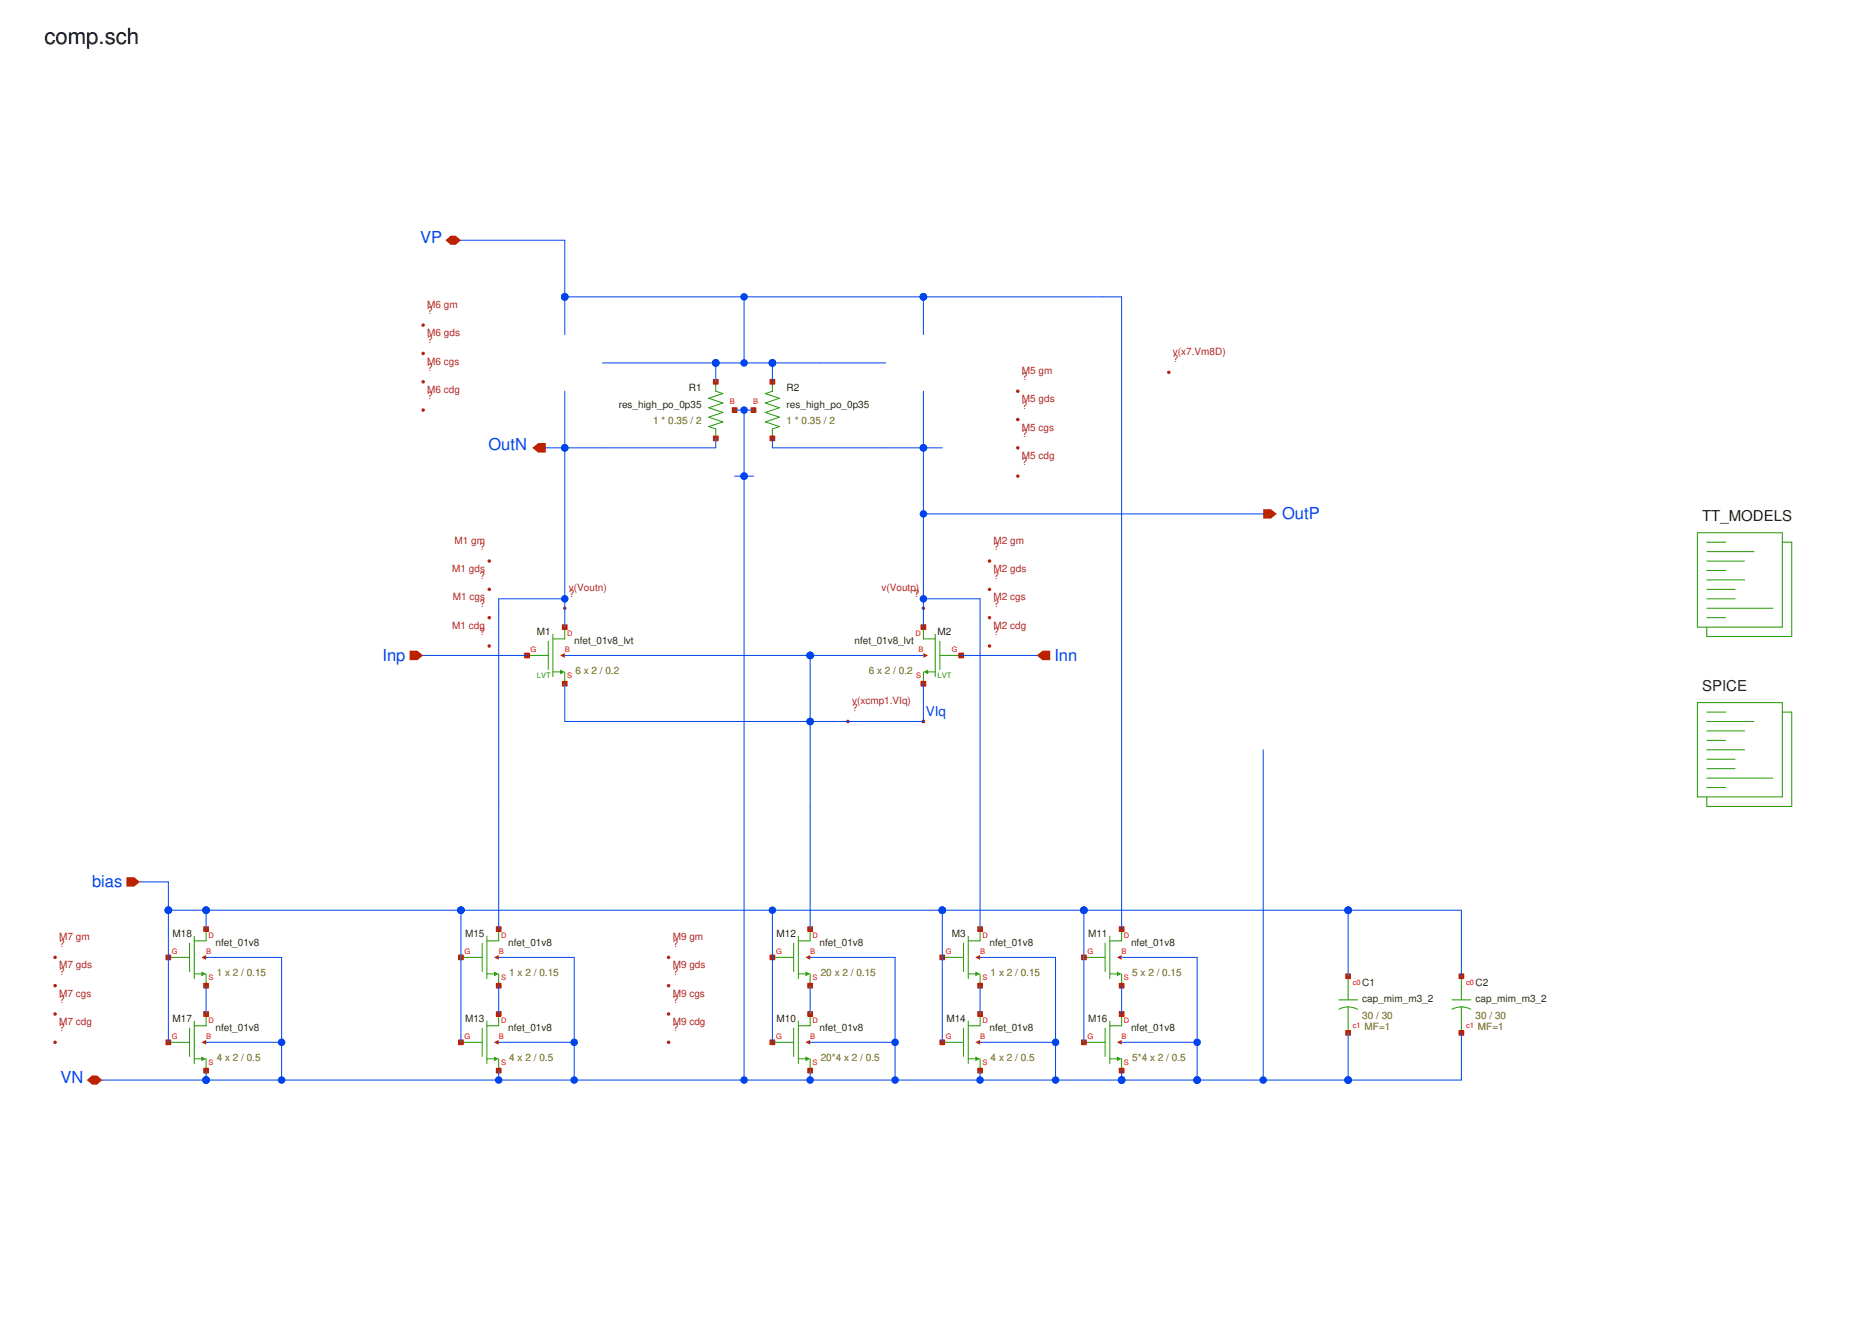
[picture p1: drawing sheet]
<svg xmlns="http://www.w3.org/2000/svg" width="297mm" height="210mm" viewBox="0 0 297 210" stroke-linecap="round" stroke-linejoin="round" font-family="sans-serif">
<g fill="none" stroke="#229800" stroke-width=".16">
<path d="M89.9 99.8v1.9h-1.9M270 84.8h13.6v15h-13.6zM271.6 89.3h6M271.6 90.8h3M271.6 92.3h6M271.6 93.8h4.5M271.6 95.3h4.5M271.6 96.8h10.5M271.6 98.3h3M271.6 87.8h7.5M271.6 86.3h3M283.6 86.3h1.5v15h-13.5v-1.5"/>
<path d="M83.8 104.3h3.4M87.2 102.1v4.5M88 100.9v6.8M88 106.9h1.1M89.9 106.9v1.9M270 111.8h13.6v15h-13.6zM271.6 116.3h6M271.6 117.8h3M271.6 119.3h6M271.6 114.8h7.5M271.6 113.3h3M283.6 113.3h1.5v15h-13.5v-1.5"/>
<path d="M271.6 120.8h4.5M271.6 122.3h4.5M271.6 123.8h10.5M271.6 125.3h3"/>
</g>
<path d="M89.1 106.6l.8 .3-.8 .4z" fill="#229800"/>
<path d="M146.9 99.8v1.9h1.9M146.9 106.9v1.9M147.7 106.9h1.1M148.8 100.9v6.8M149.5 104.3h3.4M149.5 102.1v4.5" fill="none" stroke="#229800" stroke-width=".16"/>
<path d="M146.9 106.9l.8-.3v.7z" fill="#229800"/>
<path d="M149.9 165.9h3.4M153.3 163.6v4.5M154 162.5v6.7M154 168.5h1.2M155.9 161.4v1.8h-1.9M155.9 168.5v1.9" fill="none" stroke="#229800" stroke-width=".16"/>
<path d="M155.2 168.1l.7 .4-.7 .4z" fill="#229800"/>
<path d="M172.4 165.9h3.4M175.8 163.6v4.5M176.6 162.5v6.7M176.6 168.5h1.1M178.4 161.4v1.8h-1.8M178.4 168.5v1.9" fill="none" stroke="#229800" stroke-width=".16"/>
<path d="M177.7 168.1l.7 .4-.7 .4z" fill="#229800"/>
<path d="M172.4 152.4h3.4M175.8 150.1v4.5M176.6 149v6.7M176.6 155h1.1M178.4 147.9v1.8h-1.8M178.4 155v1.9" fill="none" stroke="#229800" stroke-width=".16"/>
<path d="M177.7 154.6l.7 .4-.7 .4z" fill="#229800"/>
<path d="M149.9 152.4h3.4M153.3 150.1v4.5M154 149v6.7M154 155h1.2M155.9 147.9v1.8h-1.9M155.9 155v1.9" fill="none" stroke="#229800" stroke-width=".16"/>
<path d="M155.2 154.6l.7 .4-.7 .4z" fill="#229800"/>
<path d="M122.9 165.9h3.4M126.3 163.6v4.5M127 162.5v6.7M127 168.5h1.1M128.9 161.4v1.8h-1.9M128.9 168.5v1.9" fill="none" stroke="#229800" stroke-width=".16"/>
<path d="M128.1 168.1l.8 .4-.8 .4z" fill="#229800"/>
<path d="M122.9 152.4h3.4M126.3 150.1v4.5M127 149v6.7M127 155h1.1M128.9 147.9v1.8h-1.9M128.9 155v1.9" fill="none" stroke="#229800" stroke-width=".16"/>
<path d="M128.1 154.6l.8 .4-.8 .4z" fill="#229800"/>
<path d="M73.3 165.9h3.4M76.7 163.6v4.5M77.5 162.5v6.7M77.5 168.5h1.1M79.3 161.4v1.8h-1.8M79.3 168.5v1.9" fill="none" stroke="#229800" stroke-width=".16"/>
<path d="M78.6 168.1l.7 .4-.7 .4z" fill="#229800"/>
<path d="M73.3 152.4h3.4M76.7 150.1v4.5M77.5 149v6.7M77.5 155h1.1M79.3 147.9v1.8h-1.8M79.3 155v1.9" fill="none" stroke="#229800" stroke-width=".16"/>
<path d="M78.6 154.6l.7 .4-.7 .4z" fill="#229800"/>
<path d="M26.8 165.9h3.4M30.2 163.6v4.5M30.9 162.5v6.7M30.9 168.5h1.1M32.8 161.4v1.8h-1.9M32.8 168.5v1.9" fill="none" stroke="#229800" stroke-width=".16"/>
<path d="M32 168.1l.8 .4-.8 .4z" fill="#229800"/>
<path d="M26.8 152.4h3.4M30.2 150.1v4.5M30.9 149v6.7M30.9 155h1.1M32.8 147.9v1.8h-1.9M32.8 155v1.9" fill="none" stroke="#229800" stroke-width=".16"/>
<path d="M32 154.6l.8 .4-.8 .4z" fill="#229800"/>
<path d="M113.9 60.8v1.5l1.1 .3-2.2 .8 2.2 .7-2.2 .8 2.2 .7-2.2 .8 2.2 .7-2.2 .8 1.1 .4v1.5M122.9 60.8v1.5l-1.1 .3 2.2 .8-2.2 .7 2.2 .8-2.2 .7 2.2 .8-2.2 .7 2.2 .8-1.1 .4v1.5M213 159.1h3M214.5 155.4v3.7M231 159.1h3M232.5 155.4v3.7M213 160.6a3.2 3.2 0 0 1 3 0M214.5 160.2v4.2M231 160.6a3.2 3.2 0 0 1 3 0M232.5 160.2v4.2" fill="none" stroke="#229800" stroke-width=".16"/>
<path d="M89.1 104.3l.8-.4v.8z" fill="#ba2200"/>
<path d="M89.5 99.4h.7v.8h-.7z" fill="none" stroke="#ba2200" stroke-width=".16"/>
<path d="M89.5 99.4h.7v.8h-.7z" fill="#ba2200"/>
<path d="M83.5 103.9h.7v.8h-.7z" fill="none" stroke="#ba2200" stroke-width=".16"/>
<path d="M83.5 103.9h.7v.8h-.7z" fill="#ba2200"/>
<path d="M89.5 108.4h.7v.8h-.7z" fill="none" stroke="#ba2200" stroke-width=".16"/>
<path d="M89.5 108.4h.7v.8h-.7z" fill="#ba2200"/>
<path d="M89.8 104.3h.1" fill="none" stroke="#ba2200" stroke-width=".16"/>
<path d="M146.9 103.9l.8 .4-.8 .4z" fill="#ba2200"/>
<path d="M146.5 99.4h.8v.8h-.8z" fill="none" stroke="#ba2200" stroke-width=".16"/>
<path d="M146.5 99.4h.8v.8h-.8z" fill="#ba2200"/>
<path d="M152.5 103.9h.8v.8h-.8z" fill="none" stroke="#ba2200" stroke-width=".16"/>
<path d="M152.5 103.9h.8v.8h-.8z" fill="#ba2200"/>
<path d="M146.5 108.4h.8v.8h-.8z" fill="none" stroke="#ba2200" stroke-width=".16"/>
<path d="M146.5 108.4h.8v.8h-.8z" fill="#ba2200"/>
<path d="M146.9 104.3h.1" fill="none" stroke="#ba2200" stroke-width=".16"/>
<path d="M146.7 114.6h.4v.4h-.4z" fill="none" stroke="#ba2200" stroke-width=".16"/>
<g fill="#ba2200">
<path d="M146.7 114.6h.4v.4h-.4z"/>
<path d="M65.2 103.6h1.2l.9 .7-.9 .8h-1.2z"/>
</g>
<path d="M67.3 104.3h.1" fill="none" stroke="#ba2200" stroke-width=".16"/>
<path d="M20.1 139.6h1.2l1 .7-1 .8h-1.2z" fill="#ba2200"/>
<path d="M22.3 140.3h.1" fill="none" stroke="#ba2200" stroke-width=".16"/>
<path d="M164.9 104.3l1-.7h1.2v1.5h-1.2z" fill="#ba2200"/>
<path d="M164.9 104.3h.1" fill="none" stroke="#ba2200" stroke-width=".16"/>
<path d="M70.9 38.2l.8-.7h.8l.8 .7-.8 .8h-.8z" fill="#ba2200"/>
<path d="M73.3 38.2h.1" fill="none" stroke="#ba2200" stroke-width=".16"/>
<path d="M13.8 171.9l.9-.7h.7l.9 .7-.9 .7h-.7z" fill="#ba2200"/>
<path d="M16.3 171.9h.1" fill="none" stroke="#ba2200" stroke-width=".16"/>
<path d="M84.7 71.3l.9-.8h1.2v1.5h-1.2z" fill="#ba2200"/>
<path d="M86.8 71.3h.1" fill="none" stroke="#ba2200" stroke-width=".16"/>
<path d="M201 81h1.2l.9 .8-.9 .7h-1.2z" fill="#ba2200"/>
<path d="M201 81.8h.1" fill="none" stroke="#ba2200" stroke-width=".16"/>
<path d="M155.2 165.9l.7-.4v.7z" fill="#ba2200"/>
<path d="M155.5 161h.8v.7h-.8z" fill="none" stroke="#ba2200" stroke-width=".16"/>
<path d="M155.5 161h.8v.7h-.8z" fill="#ba2200"/>
<path d="M149.5 165.5h.8v.7h-.8z" fill="none" stroke="#ba2200" stroke-width=".16"/>
<path d="M149.5 165.5h.8v.7h-.8z" fill="#ba2200"/>
<path d="M155.5 170h.8v.8h-.8z" fill="none" stroke="#ba2200" stroke-width=".16"/>
<path d="M155.5 170h.8v.8h-.8z" fill="#ba2200"/>
<path d="M155.9 165.9h.1" fill="none" stroke="#ba2200" stroke-width=".16"/>
<path d="M177.7 165.9l.7-.4v.7z" fill="#ba2200"/>
<path d="M178.1 161h.7v.7h-.7z" fill="none" stroke="#ba2200" stroke-width=".16"/>
<path d="M178.1 161h.7v.7h-.7z" fill="#ba2200"/>
<path d="M172.1 165.5h.7v.7h-.7z" fill="none" stroke="#ba2200" stroke-width=".16"/>
<path d="M172.1 165.5h.7v.7h-.7z" fill="#ba2200"/>
<path d="M178.1 170h.7v.8h-.7z" fill="none" stroke="#ba2200" stroke-width=".16"/>
<path d="M178.1 170h.7v.8h-.7z" fill="#ba2200"/>
<path d="M178.4 165.9h.1" fill="none" stroke="#ba2200" stroke-width=".16"/>
<path d="M177.7 152.4l.7-.4v.7z" fill="#ba2200"/>
<path d="M178.1 147.5h.7v.7h-.7z" fill="none" stroke="#ba2200" stroke-width=".16"/>
<path d="M178.1 147.5h.7v.7h-.7z" fill="#ba2200"/>
<path d="M172.1 152h.7v.7h-.7z" fill="none" stroke="#ba2200" stroke-width=".16"/>
<path d="M172.1 152h.7v.7h-.7z" fill="#ba2200"/>
<path d="M178.1 156.5h.7v.7h-.7z" fill="none" stroke="#ba2200" stroke-width=".16"/>
<path d="M178.1 156.5h.7v.7h-.7z" fill="#ba2200"/>
<path d="M178.4 152.4h.1" fill="none" stroke="#ba2200" stroke-width=".16"/>
<path d="M155.2 152.4l.7-.4v.7z" fill="#ba2200"/>
<path d="M155.5 147.5h.8v.7h-.8z" fill="none" stroke="#ba2200" stroke-width=".16"/>
<path d="M155.5 147.5h.8v.7h-.8z" fill="#ba2200"/>
<path d="M149.5 152h.8v.7h-.8z" fill="none" stroke="#ba2200" stroke-width=".16"/>
<path d="M149.5 152h.8v.7h-.8z" fill="#ba2200"/>
<path d="M155.5 156.5h.8v.7h-.8z" fill="none" stroke="#ba2200" stroke-width=".16"/>
<path d="M155.5 156.5h.8v.7h-.8z" fill="#ba2200"/>
<path d="M155.9 152.4h.1" fill="none" stroke="#ba2200" stroke-width=".16"/>
<path d="M128.1 165.9l.8-.4v.7z" fill="#ba2200"/>
<path d="M128.5 161h.8v.7h-.8z" fill="none" stroke="#ba2200" stroke-width=".16"/>
<path d="M128.5 161h.8v.7h-.8z" fill="#ba2200"/>
<path d="M122.5 165.5h.8v.7h-.8z" fill="none" stroke="#ba2200" stroke-width=".16"/>
<path d="M122.5 165.5h.8v.7h-.8z" fill="#ba2200"/>
<path d="M128.5 170h.8v.8h-.8z" fill="none" stroke="#ba2200" stroke-width=".16"/>
<path d="M128.5 170h.8v.8h-.8z" fill="#ba2200"/>
<path d="M128.9 165.9h.1" fill="none" stroke="#ba2200" stroke-width=".16"/>
<path d="M128.1 152.4l.8-.4v.7z" fill="#ba2200"/>
<path d="M128.5 147.5h.8v.7h-.8z" fill="none" stroke="#ba2200" stroke-width=".16"/>
<path d="M128.5 147.5h.8v.7h-.8z" fill="#ba2200"/>
<path d="M122.5 152h.8v.7h-.8z" fill="none" stroke="#ba2200" stroke-width=".16"/>
<path d="M122.5 152h.8v.7h-.8z" fill="#ba2200"/>
<path d="M128.5 156.5h.8v.7h-.8z" fill="none" stroke="#ba2200" stroke-width=".16"/>
<path d="M128.5 156.5h.8v.7h-.8z" fill="#ba2200"/>
<path d="M128.9 152.4h.1" fill="none" stroke="#ba2200" stroke-width=".16"/>
<path d="M78.6 165.9l.7-.4v.7z" fill="#ba2200"/>
<path d="M79 161h.7v.7h-.7z" fill="none" stroke="#ba2200" stroke-width=".16"/>
<path d="M79 161h.7v.7h-.7z" fill="#ba2200"/>
<path d="M73 165.5h.7v.7h-.7z" fill="none" stroke="#ba2200" stroke-width=".16"/>
<path d="M73 165.5h.7v.7h-.7z" fill="#ba2200"/>
<path d="M79 170h.7v.8h-.7z" fill="none" stroke="#ba2200" stroke-width=".16"/>
<path d="M79 170h.7v.8h-.7z" fill="#ba2200"/>
<path d="M79.3 165.9h.1" fill="none" stroke="#ba2200" stroke-width=".16"/>
<path d="M78.6 152.4l.7-.4v.7z" fill="#ba2200"/>
<path d="M79 147.5h.7v.7h-.7z" fill="none" stroke="#ba2200" stroke-width=".16"/>
<path d="M79 147.5h.7v.7h-.7z" fill="#ba2200"/>
<path d="M73 152h.7v.7h-.7z" fill="none" stroke="#ba2200" stroke-width=".16"/>
<path d="M73 152h.7v.7h-.7z" fill="#ba2200"/>
<path d="M79 156.5h.7v.7h-.7z" fill="none" stroke="#ba2200" stroke-width=".16"/>
<path d="M79 156.5h.7v.7h-.7z" fill="#ba2200"/>
<path d="M79.3 152.4h.1" fill="none" stroke="#ba2200" stroke-width=".16"/>
<path d="M32 165.9l.8-.4v.7z" fill="#ba2200"/>
<path d="M32.4 161h.8v.7h-.8z" fill="none" stroke="#ba2200" stroke-width=".16"/>
<path d="M32.4 161h.8v.7h-.8z" fill="#ba2200"/>
<path d="M26.4 165.5h.8v.7h-.8z" fill="none" stroke="#ba2200" stroke-width=".16"/>
<path d="M26.4 165.5h.8v.7h-.8z" fill="#ba2200"/>
<path d="M32.4 170h.8v.8h-.8z" fill="none" stroke="#ba2200" stroke-width=".16"/>
<path d="M32.4 170h.8v.8h-.8z" fill="#ba2200"/>
<path d="M32.8 165.9h.1" fill="none" stroke="#ba2200" stroke-width=".16"/>
<path d="M32 152.4l.8-.4v.7z" fill="#ba2200"/>
<path d="M32.4 147.5h.8v.7h-.8z" fill="none" stroke="#ba2200" stroke-width=".16"/>
<path d="M32.4 147.5h.8v.7h-.8z" fill="#ba2200"/>
<path d="M26.4 152h.8v.7h-.8z" fill="none" stroke="#ba2200" stroke-width=".16"/>
<path d="M26.4 152h.8v.7h-.8z" fill="#ba2200"/>
<path d="M32.4 156.5h.8v.7h-.8z" fill="none" stroke="#ba2200" stroke-width=".16"/>
<path d="M32.4 156.5h.8v.7h-.8z" fill="#ba2200"/>
<path d="M32.8 152.4h.1" fill="none" stroke="#ba2200" stroke-width=".16"/>
<path d="M214.1 155h.8v.7h-.8z" fill="none" stroke="#ba2200" stroke-width=".16"/>
<path d="M214.1 155h.8v.7h-.8z" fill="#ba2200"/>
<path d="M214.1 164h.8v.7h-.8z" fill="none" stroke="#ba2200" stroke-width=".16"/>
<path d="M214.1 164h.8v.7h-.8z" fill="#ba2200"/>
<path d="M232.1 155h.8v.7h-.8z" fill="none" stroke="#ba2200" stroke-width=".16"/>
<path d="M232.1 155h.8v.7h-.8z" fill="#ba2200"/>
<path d="M232.1 164h.8v.7h-.8z" fill="none" stroke="#ba2200" stroke-width=".16"/>
<path d="M232.1 164h.8v.7h-.8z" fill="#ba2200"/>
<path d="M113.5 69.4h.8v.7h-.8z" fill="none" stroke="#ba2200" stroke-width=".16"/>
<path d="M113.5 69.4h.8v.7h-.8z" fill="#ba2200"/>
<path d="M113.5 60.4h.8v.7h-.8z" fill="none" stroke="#ba2200" stroke-width=".16"/>
<path d="M113.5 60.4h.8v.7h-.8z" fill="#ba2200"/>
<path d="M116.5 64.9h.8v.7h-.8z" fill="none" stroke="#ba2200" stroke-width=".16"/>
<path d="M116.5 64.9h.8v.7h-.8z" fill="#ba2200"/>
<path d="M122.5 69.4h.8v.7h-.8z" fill="none" stroke="#ba2200" stroke-width=".16"/>
<path d="M122.5 69.4h.8v.7h-.8z" fill="#ba2200"/>
<path d="M122.5 60.4h.8v.7h-.8z" fill="none" stroke="#ba2200" stroke-width=".16"/>
<path d="M122.5 60.4h.8v.7h-.8z" fill="#ba2200"/>
<path d="M119.5 64.9h.8v.7h-.8z" fill="none" stroke="#ba2200" stroke-width=".16"/>
<path d="M119.5 64.9h.8v.7h-.8z" fill="#ba2200"/>
<g fill="#a92222">
<path d="M161.7 62.1l.2-.1v.3v-.3a.28 .28 0 0 1 .3 .3 .28 .28 0 0 1-.4 .2 .28 .28 0 0 1-.1-.4z"/>
<path d="M161.7 66.6l.2-.1v.3v-.3a.28 .28 0 0 1 .3 .3 .28 .28 0 0 1-.4 .2 .28 .28 0 0 1-.1-.4z"/>
<path d="M161.7 71.1l.2-.1v.3v-.3a.28 .28 0 0 1 .3 .3 .28 .28 0 0 1-.4 .2 .28 .28 0 0 1-.1-.4z"/>
<path d="M161.7 75.6l.2-.1v.3v-.3a.28 .28 0 0 1 .3 .3 .28 .28 0 0 1-.4 .2 .28 .28 0 0 1-.1-.4z"/>
<path d="M67.2 51.5h.1v.2v-.2a.28 .28 0 0 1 .3 .3 .28 .28 0 0 1-.5 .2 .28 .28 0 0 1 .1-.5z"/>
<path d="M67.1 56.1l.2-.1v.3v-.3a.28 .28 0 0 1 .3 .3 .28 .28 0 0 1-.4 .2 .28 .28 0 0 1-.1-.4z"/>
<path d="M67.1 60.6l.2-.1v.3v-.3a.28 .28 0 0 1 .3 .3 .28 .28 0 0 1-.4 .2 .28 .28 0 0 1-.1-.4z"/>
<path d="M67.1 65.1l.2-.1v.3v-.3a.28 .28 0 0 1 .3 .3 .28 .28 0 0 1-.4 .2 .28 .28 0 0 1-.1-.4z"/>
<path d="M157.3 89h.1v.3v-.3a.28 .28 0 0 1 .3 .4 .28 .28 0 0 1-.5 .1 .28 .28 0 0 1 .1-.5z"/>
<path d="M157.3 93.5h.1v.3v-.3a.28 .28 0 0 1 .3 .4 .28 .28 0 0 1-.5 .1 .28 .28 0 0 1 .1-.5z"/>
<path d="M157.3 98.1l.1-.1v.3v-.3a.28 .28 0 0 1 .3 .4 .28 .28 0 0 1-.5 .1 .28 .28 0 0 1 .1-.4z"/>
<path d="M157.3 102.6l.1-.1v.3v-.3a.28 .28 0 0 1 .3 .4 .28 .28 0 0 1-.5 .1 .28 .28 0 0 1 .1-.4z"/>
<path d="M77.7 89h.1v.3v-.3a.28 .28 0 0 1 .3 .4 .28 .28 0 0 1-.4 .1 .28 .28 0 0 1 0-.5z"/>
<path d="M77.7 93.5h.1v.3v-.3a.28 .28 0 0 1 .3 .4 .28 .28 0 0 1-.4 .1 .28 .28 0 0 1 0-.5z"/>
<path d="M77.7 98.1l.1-.1v.3v-.3a.28 .28 0 0 1 .3 .4 .28 .28 0 0 1-.4 .1 .28 .28 0 0 1 0-.4z"/>
<path d="M77.7 102.6l.1-.1v.3v-.3a.28 .28 0 0 1 .3 .4 .28 .28 0 0 1-.4 .1 .28 .28 0 0 1 0-.4z"/>
<path d="M106.1 152.2l.3-.1v.3v-.3a.28 .28 0 0 1 .2 .3 .28 .28 0 0 1-.3 .2 .28 .28 0 0 1-.2-.4z"/>
<path d="M106.1 156.7l.3-.1v.3v-.3a.28 .28 0 0 1 .2 .3 .28 .28 0 0 1-.3 .2 .28 .28 0 0 1-.2-.4z"/>
<path d="M106.1 161.2l.3-.1v.3v-.3a.28 .28 0 0 1 .2 .3 .28 .28 0 0 1-.3 .2 .28 .28 0 0 1-.2-.4z"/>
<path d="M106.1 165.7l.3-.1v.3v-.3a.28 .28 0 0 1 .2 .3 .28 .28 0 0 1-.3 .2 .28 .28 0 0 1-.2-.4z"/>
<path d="M8.6 152.1h.2v.3v-.3a.28 .28 0 0 1 .2 .4 .28 .28 0 0 1-.4 .1 .28 .28 0 0 1 0-.5z"/>
<path d="M8.5 156.7l.3-.1v.3v-.3a.28 .28 0 0 1 .2 .3 .28 .28 0 0 1-.3 .2 .28 .28 0 0 1-.2-.4z"/>
<path d="M8.6 161.1h.2v.3v-.3a.28 .28 0 0 1 .2 .4 .28 .28 0 0 1-.4 .1 .28 .28 0 0 1 0-.5z"/>
<path d="M8.6 165.6h.2v.3v-.3a.28 .28 0 0 1 .2 .4 .28 .28 0 0 1-.4 .1 .28 .28 0 0 1 0-.5z"/>
<path d="M89.6 96.7l.3-.2v.3v-.3a.28 .28 0 0 1 .2 .3 .28 .28 0 0 1-.3 .3 .28 .28 0 0 1-.2-.4z"/>
<path d="M146.7 96.7l.2-.2v.3v-.3a.28 .28 0 0 1 .3 .3 .28 .28 0 0 1-.4 .3 .28 .28 0 0 1-.1-.4z"/>
<path d="M134.7 114.7l.2-.2v.3v-.3a.28 .28 0 0 1 .3 .4 .28 .28 0 0 1-.4 .2 .28 .28 0 0 1-.1-.4z"/>
<path d="M185.7 59.1l.3-.1v.3v-.3a.28 .28 0 0 1 .2 .3 .28 .28 0 0 1-.3 .2 .28 .28 0 0 1-.2-.4z"/>
</g>
<g fill="none" stroke="#0044ed" stroke-width=".16">
<path d="M73.3 38.2h16.6v15M89.9 47.2h88.5v100.7M95.9 57.8h45M113.9 57.8v3M118.4 47.2v10.6M122.9 57.8v3M146.9 47.2v6M89.9 62.3v37.5M113.9 69.8v1.5h-27.1M116.9 65.3h3M116.9 75.8h3M118.4 65.3v106.6"/>
<path d="M122.9 69.8v1.5h27M146.9 62.3v37.5M89.9 95.3h-10.6v52.6M146.9 95.3h9v52.6M146.9 81.8h54.1M67.3 104.3h16.5M89.9 108.8v6h57v-6M89.9 104.3h57M128.9 104.3v43.6M152.9 104.3h12M201 119.3v52.6M22.3 140.3h4.5v25.6"/>
<path d="M26.8 144.8h205.7v10.6M32.8 152.4h12v19.5M32.8 144.8v3.1M32.8 156.9v4.5M73.3 144.8v21.1M79.3 152.4h12.1v19.5M79.3 156.9v4.5M122.9 144.8v21.1M128.9 156.9v4.5M128.9 152.4h13.5v19.5M149.9 144.8v21.1M155.9 152.4h12v19.5"/>
<path d="M155.9 156.9v4.5M172.4 144.8v21.1M178.4 156.9v4.5M178.4 152.4h12.1v19.5M214.5 144.8v10.6M32.8 165.9h12M32.8 170.4v1.5M79.3 165.9h12.1M79.3 170.4v1.5M128.9 170.4v1.5M128.9 165.9h13.5M155.9 165.9h12"/>
<path d="M155.9 170.4v1.5M178.4 170.4v1.5M178.4 165.9h12.1M214.5 164.4v7.5M232.5 164.4v7.5h-216.2"/>
</g>
<g fill="#0044ed">
<path d="M26.4 144.4a.6 .6 0 0 1 .6-.1 .6 .6 0 0 1 .4 .5h-.6h.6a.6 .6 0 0 1-.8 .6 .6 .6 0 0 1-.2-1z"/>
<path d="M32.4 144.4a.6 .6 0 0 1 .6-.1 .6 .6 0 0 1 .4 .5h-.6h.6a.6 .6 0 0 1-.8 .6 .6 .6 0 0 1-.2-1z"/>
<path d="M72.9 144.4a.6 .6 0 0 1 .7-.1 .6 .6 0 0 1 .3 .5h-.6h.6a.6 .6 0 0 1-.8 .6 .6 .6 0 0 1-.2-1z"/>
<path d="M32.4 171.5a.6 .6 0 0 1 .6-.2 .6 .6 0 0 1 .4 .6h-.6h.6a.6 .6 0 0 1-.8 .5 .6 .6 0 0 1-.2-.9z"/>
<path d="M44.4 165.4a.6 .6 0 0 1 .6-.1 .6 .6 0 0 1 .4 .6h-.6h.6a.6 .6 0 0 1-.8 .5 .6 .6 0 0 1-.2-1z"/>
<path d="M178 171.5a.6 .6 0 0 1 .7-.2 .6 .6 0 0 1 .3 .6h-.6h.6a.6 .6 0 0 1-.8 .5 .6 .6 0 0 1-.2-.9z"/>
<path d="M113.5 57.3a.6 .6 0 0 1 .6-.1 .6 .6 0 0 1 .4 .6h-.6h.6a.6 .6 0 0 1-.9 .5 .6 .6 0 0 1-.1-1z"/>
<path d="M89.4 46.8a.6 .6 0 0 1 .7-.1 .6 .6 0 0 1 .4 .5h-.6h.6a.6 .6 0 0 1-.9 .6 .6 .6 0 0 1-.2-1z"/>
<path d="M146.5 46.8a.6 .6 0 0 1 .6-.1 .6 .6 0 0 1 .4 .5h-.6h.6a.6 .6 0 0 1-.8 .6 .6 .6 0 0 1-.2-1z"/>
<path d="M89.4 70.8a.6 .6 0 0 1 .7-.1 .6 .6 0 0 1 .4 .6h-.6h.6a.6 .6 0 0 1-.9 .5 .6 .6 0 0 1-.2-1z"/>
<path d="M89.4 94.9a.6 .6 0 0 1 .7-.2 .6 .6 0 0 1 .4 .6h-.6h.6a.6 .6 0 0 1-.9 .5 .6 .6 0 0 1-.2-.9z"/>
<path d="M128.5 103.9a.6 .6 0 0 1 .6-.2 .6 .6 0 0 1 .4 .6h-.6h.6a.6 .6 0 0 1-.8 .6 .6 .6 0 0 1-.2-1z"/>
<path d="M149.5 144.4a.6 .6 0 0 1 .6-.1 .6 .6 0 0 1 .4 .5h-.6h.6a.6 .6 0 0 1-.8 .6 .6 .6 0 0 1-.2-1z"/>
<path d="M44.4 171.5a.6 .6 0 0 1 .6-.2 .6 .6 0 0 1 .4 .6h-.6h.6a.6 .6 0 0 1-.8 .5 .6 .6 0 0 1-.2-.9z"/>
<path d="M78.9 171.5a.6 .6 0 0 1 .7-.2 .6 .6 0 0 1 .3 .6h-.6h.6a.6 .6 0 0 1-.8 .5 .6 .6 0 0 1-.2-.9z"/>
<path d="M90.9 165.4a.6 .6 0 0 1 .7-.1 .6 .6 0 0 1 .4 .6h-.6h.6a.6 .6 0 0 1-.9 .5 .6 .6 0 0 1-.2-1z"/>
<path d="M90.9 171.5a.6 .6 0 0 1 .7-.2 .6 .6 0 0 1 .4 .6h-.6h.6a.6 .6 0 0 1-.9 .5 .6 .6 0 0 1-.2-.9z"/>
<path d="M118 46.8a.6 .6 0 0 1 .6-.1 .6 .6 0 0 1 .4 .5h-.6h.6a.6 .6 0 0 1-.8 .6 .6 .6 0 0 1-.2-1z"/>
<path d="M118 57.3a.6 .6 0 0 1 .6-.1 .6 .6 0 0 1 .4 .6h-.6h.6a.6 .6 0 0 1-.8 .5 .6 .6 0 0 1-.2-1z"/>
<path d="M122.5 57.3a.6 .6 0 0 1 .6-.1 .6 .6 0 0 1 .4 .6h-.6h.6a.6 .6 0 0 1-.8 .5 .6 .6 0 0 1-.2-1z"/>
<path d="M118 64.8a.6 .6 0 0 1 .6-.1 .6 .6 0 0 1 .4 .6h-.6h.6a.6 .6 0 0 1-.8 .5 .6 .6 0 0 1-.2-1z"/>
<path d="M118 171.5a.6 .6 0 0 1 .6-.2 .6 .6 0 0 1 .4 .6h-.6h.6a.6 .6 0 0 1-.8 .5 .6 .6 0 0 1-.2-.9z"/>
<path d="M146.5 81.4a.6 .6 0 0 1 .6-.2 .6 .6 0 0 1 .4 .6h-.6h.6a.6 .6 0 0 1-.8 .5 .6 .6 0 0 1-.2-.9z"/>
<path d="M146.5 70.8a.6 .6 0 0 1 .6-.1 .6 .6 0 0 1 .4 .6h-.6h.6a.6 .6 0 0 1-.8 .5 .6 .6 0 0 1-.2-1z"/>
<path d="M118 75.3a.6 .6 0 0 1 .6-.1 .6 .6 0 0 1 .4 .6h-.6h.6a.6 .6 0 0 1-.8 .5 .6 .6 0 0 1-.2-1z"/>
<path d="M146.5 94.9a.6 .6 0 0 1 .6-.2 .6 .6 0 0 1 .4 .6h-.6h.6a.6 .6 0 0 1-.8 .5 .6 .6 0 0 1-.2-.9z"/>
<path d="M128.5 114.4a.6 .6 0 0 1 .6-.1 .6 .6 0 0 1 .4 .5h-.6h.6a.6 .6 0 0 1-.8 .6 .6 .6 0 0 1-.2-1z"/>
<path d="M172 144.4a.6 .6 0 0 1 .7-.1 .6 .6 0 0 1 .3 .5h-.6h.6a.6 .6 0 0 1-.8 .6 .6 .6 0 0 1-.2-1z"/>
<path d="M122.5 144.4a.6 .6 0 0 1 .6-.1 .6 .6 0 0 1 .4 .5h-.6h.6a.6 .6 0 0 1-.8 .6 .6 .6 0 0 1-.2-1z"/>
<path d="M128.5 171.5a.6 .6 0 0 1 .6-.2 .6 .6 0 0 1 .4 .6h-.6h.6a.6 .6 0 0 1-.8 .5 .6 .6 0 0 1-.2-.9z"/>
<path d="M142 165.4a.6 .6 0 0 1 .6-.1 .6 .6 0 0 1 .4 .6h-.6h.6a.6 .6 0 0 1-.8 .5 .6 .6 0 0 1-.2-1z"/>
<path d="M142 171.5a.6 .6 0 0 1 .6-.2 .6 .6 0 0 1 .4 .6h-.6h.6a.6 .6 0 0 1-.8 .5 .6 .6 0 0 1-.2-.9z"/>
<path d="M155.5 171.5a.6 .6 0 0 1 .7-.2 .6 .6 0 0 1 .3 .6h-.6h.6a.6 .6 0 0 1-.8 .5 .6 .6 0 0 1-.2-.9z"/>
<path d="M167.5 165.4a.6 .6 0 0 1 .7-.1 .6 .6 0 0 1 .3 .6h-.6h.6a.6 .6 0 0 1-.8 .5 .6 .6 0 0 1-.2-1z"/>
<path d="M200.5 171.5a.6 .6 0 0 1 .7-.2 .6 .6 0 0 1 .4 .6h-.6h.6a.6 .6 0 0 1-.9 .5 .6 .6 0 0 1-.2-.9z"/>
<path d="M214.1 144.4a.6 .6 0 0 1 .6-.1 .6 .6 0 0 1 .4 .5h-.6h.6a.6 .6 0 0 1-.8 .6 .6 .6 0 0 1-.2-1z"/>
<path d="M214.1 171.5a.6 .6 0 0 1 .6-.2 .6 .6 0 0 1 .4 .6h-.6h.6a.6 .6 0 0 1-.8 .5 .6 .6 0 0 1-.2-.9z"/>
<path d="M190 171.5a.6 .6 0 0 1 .7-.2 .6 .6 0 0 1 .4 .6h-.6h.6a.6 .6 0 0 1-.9 .5 .6 .6 0 0 1-.2-.9z"/>
<path d="M190 165.4a.6 .6 0 0 1 .7-.1 .6 .6 0 0 1 .4 .6h-.6h.6a.6 .6 0 0 1-.9 .5 .6 .6 0 0 1-.2-1z"/>
<path d="M167.5 171.5a.6 .6 0 0 1 .7-.2 .6 .6 0 0 1 .3 .6h-.6h.6a.6 .6 0 0 1-.8 .5 .6 .6 0 0 1-.2-.9z"/>
</g>
<text font-size="3.5" x="7.1" y="7.1">comp.sch</text>
<g font-size="2.6" fill="#0044ed">
<text x="66.9" y="38.7">VP</text>
<text x="77.7" y="71.7">OutN</text>
<text x="204" y="82.6">OutP</text>
<text x="60.9" y="105.1">Inp</text>
<text x="167.7" y="105.1">Inn</text>
<text x="14.6" y="141.2">bias</text>
<text x="9.6" y="172.3">VN</text>
</g>
<g font-size="2.4" fill="#222">
<text x="270.8" y="83">TT_MODELS</text>
<text x="270.8" y="110">SPICE</text>
</g>
<text font-size="2.1" fill="#0044ed" x="147.3" y="113.9">VIq</text>
<g font-size="1.6" fill="#a92222">
<text x="68" y="50">?</text>
<text x="68" y="49">M6 gm</text>
<text x="68" y="53.5">M6 gds</text>
<text x="68" y="54.5">?</text>
<text x="68" y="59">?</text>
<text x="68" y="58">M6 cgs</text>
<text x="162.6" y="59.5">M5 gm</text>
<text x="186.6" y="57.5">?</text>
<text x="186.6" y="56.5">v(x7.Vm8D)</text>
<text x="68" y="63.5">?</text>
<text x="68" y="62.5">M6 cdg</text>
<text x="162.6" y="60.5">?</text>
<text x="162.6" y="65">?</text>
<text x="162.6" y="64">M5 gds</text>
<text x="162.6" y="69.5">?</text>
<text x="162.6" y="68.5">M5 cgs</text>
<text x="162.6" y="74.1">?</text>
<text x="162.6" y="73">M5 cdg</text>
<text x="72.3" y="86.5">M1 gm</text>
<text x="76.3" y="87.6">?</text>
<text x="158.1" y="87.6">?</text>
<text x="158.1" y="86.5">M2 gm</text>
<text x="72" y="91.1">M1 gds</text>
<text x="72.1" y="95.6">M1 cgs</text>
<text x="76.3" y="92.1">?</text>
<text x="90.5" y="95.1">?</text>
<text x="90.5" y="94.1">v(Voutn)</text>
<text x="140.2" y="94.1">v(Voutp)</text>
<text x="145.4" y="95.1">?</text>
<text x="158.1" y="92.1">?</text>
<text x="158.1" y="91.1">M2 gds</text>
<text x="158.1" y="95.6">M2 cgs</text>
<text x="72" y="100.1">M1 cdg</text>
<text x="76.3" y="96.6">?</text>
<text x="76.3" y="101.1">?</text>
<text x="158.1" y="96.6">?</text>
<text x="158.1" y="101.1">?</text>
<text x="158.1" y="100.1">M2 cdg</text>
<text x="135.6" y="113.1">?</text>
<text x="135.6" y="112.1">v(xcmp1.VIq)</text>
<text x="9.4" y="149.6">M7 gm</text>
<text x="107" y="149.6">M9 gm</text>
<text x="9.4" y="150.6">?</text>
<text x="9.4" y="155.1">?</text>
<text x="9.4" y="154.1">M7 gds</text>
<text x="107" y="150.6">?</text>
<text x="107" y="155.1">?</text>
<text x="107" y="154.1">M9 gds</text>
<text x="9.4" y="159.6">?</text>
<text x="9.4" y="158.6">M7 cgs</text>
<text x="107" y="159.6">?</text>
<text x="107" y="158.6">M9 cgs</text>
<text x="9.4" y="164.1">?</text>
<text x="9.4" y="163.1">M7 cdg</text>
<text x="107" y="164.1">?</text>
<text x="107" y="163.1">M9 cdg</text>
</g>
<g font-size="1.6" fill="#222">
<text x="98.4" y="64.9">res_high_po_0p35</text>
<text x="109.6" y="62.2">R1</text>
<text x="125.1" y="62.2">R2</text>
<text x="125.1" y="64.9">res_high_po_0p35</text>
<text x="85.4" y="101.1">M1</text>
<text x="149.2" y="101.1">M2</text>
<text x="91.4" y="102.5">nfet_01v8_lvt</text>
<text x="135.9" y="102.5">nfet_01v8_lvt</text>
<text x="27.4" y="149.1">M18</text>
<text x="74" y="149.1">M15</text>
<text x="123.5" y="149.1">M12</text>
<text x="151.5" y="149.1">M3</text>
<text x="173.1" y="149.1">M11</text>
<text x="34.3" y="150.5">nfet_01v8</text>
<text x="80.8" y="150.5">nfet_01v8</text>
<text x="130.4" y="150.5">nfet_01v8</text>
<text x="157.4" y="150.5">nfet_01v8</text>
<text x="180" y="150.5">nfet_01v8</text>
<text x="216.7" y="156.8">C1</text>
<text x="216.7" y="159.5">cap_mim_m3_2</text>
<text x="234.8" y="156.8">C2</text>
<text x="234.8" y="159.5">cap_mim_m3_2</text>
<text x="27.4" y="162.7">M17</text>
<text x="34.3" y="164">nfet_01v8</text>
<text x="74" y="162.7">M13</text>
<text x="80.8" y="164">nfet_01v8</text>
<text x="123.5" y="162.7">M10</text>
<text x="130.4" y="164">nfet_01v8</text>
<text x="150.6" y="162.7">M14</text>
<text x="157.4" y="164">nfet_01v8</text>
<text x="173.1" y="162.7">M16</text>
<text x="180" y="164">nfet_01v8</text>
</g>
<g font-size="1.6" fill="#660">
<text x="103.9" y="67.5">1 * 0.35 / 2</text>
<text x="125.1" y="67.5">1 * 0.35 / 2</text>
<text x="91.5" y="107.3">6 x 2 / 0.2</text>
<text x="138.2" y="107.3">6 x 2 / 0.2</text>
<text x="34.5" y="155.3">1 x 2 / 0.15</text>
<text x="81" y="155.3">1 x 2 / 0.15</text>
<text x="130.6" y="155.3">20 x 2 / 0.15</text>
<text x="157.6" y="155.3">1 x 2 / 0.15</text>
<text x="180.1" y="155.3">5 x 2 / 0.15</text>
<text x="216.7" y="162.1">30 / 30</text>
<text x="217.1" y="164">MF=1</text>
<text x="234.8" y="162.1">30 / 30</text>
<text x="235.1" y="164">MF=1</text>
<text x="34.5" y="168.8">4 x 2 / 0.5</text>
<text x="81" y="168.8">4 x 2 / 0.5</text>
<text x="130.6" y="168.8">20*4 x 2 / 0.5</text>
<text x="157.6" y="168.8">4 x 2 / 0.5</text>
<text x="180.1" y="168.8">5*4 x 2 / 0.5</text>
</g>
<g font-size="1.2" fill="#fe0000">
<text x="116.1" y="64.3">B</text>
<text x="119.8" y="64.3">B</text>
<text x="90.2" y="101.3">D</text>
<text x="145.7" y="101.3">D</text>
<text x="84.4" y="103.8">G</text>
<text x="89.9" y="103.8">B</text>
<text x="90.2" y="107.9">S</text>
<text x="145.7" y="107.9">S</text>
<text x="146.1" y="103.8">B</text>
<text x="151.4" y="103.8">G</text>
<text x="33.2" y="149.3">D</text>
<text x="79.7" y="149.3">D</text>
<text x="129.3" y="149.3">D</text>
<text x="156.3" y="149.3">D</text>
<text x="178.8" y="149.3">D</text>
<text x="27.4" y="151.8">G</text>
<text x="32.8" y="151.8">B</text>
<text x="33.2" y="155.9">S</text>
<text x="73.9" y="151.8">G</text>
<text x="79.3" y="151.8">B</text>
<text x="79.7" y="155.9">S</text>
<text x="123.5" y="151.8">G</text>
<text x="128.9" y="151.8">B</text>
<text x="129.3" y="155.9">S</text>
<text x="150.5" y="151.8">G</text>
<text x="155.9" y="151.8">B</text>
<text x="156.3" y="155.9">S</text>
<text x="173" y="151.8">G</text>
<text x="178.4" y="151.8">B</text>
<text x="178.8" y="155.9">S</text>
<text x="215.2" y="156.7">c0</text>
<text x="233.3" y="156.7">c0</text>
<text x="27.4" y="165.3">G</text>
<text x="32.8" y="165.3">B</text>
<text x="33.2" y="162.8">D</text>
<text x="73.9" y="165.3">G</text>
<text x="79.3" y="165.3">B</text>
<text x="79.7" y="162.8">D</text>
<text x="123.5" y="165.3">G</text>
<text x="128.9" y="165.3">B</text>
<text x="129.3" y="162.8">D</text>
<text x="150.5" y="165.3">G</text>
<text x="155.9" y="165.3">B</text>
<text x="156.3" y="162.8">D</text>
<text x="173" y="165.3">G</text>
<text x="178.4" y="165.3">B</text>
<text x="178.8" y="162.8">D</text>
<text x="215.2" y="163.6">c1</text>
<text x="233.3" y="163.6">c1</text>
<text x="33.2" y="169.5">S</text>
<text x="79.7" y="169.5">S</text>
<text x="129.3" y="169.5">S</text>
<text x="156.3" y="169.5">S</text>
<text x="178.8" y="169.5">S</text>
</g>
<g font-size="1.2" fill="#229800">
<text x="85.4" y="107.9">LVT</text>
<text x="149.2" y="107.9">LVT</text>
</g>
</svg>
